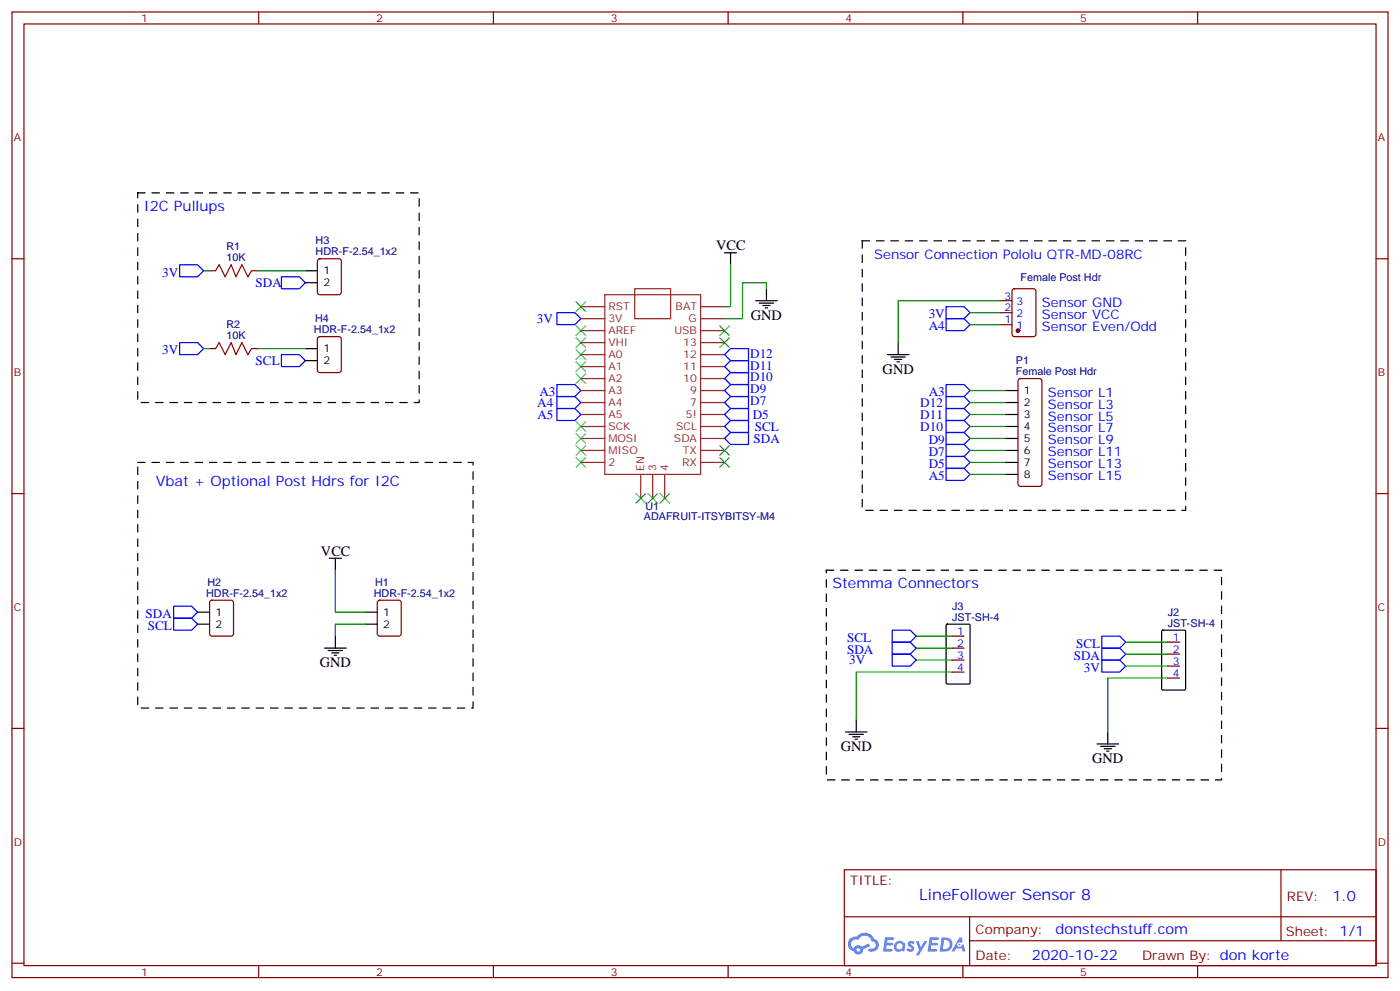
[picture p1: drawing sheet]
<svg xmlns="http://www.w3.org/2000/svg" width="412mm" height="292mm" viewBox="0 0 412 292" stroke-linecap="round" stroke-linejoin="round" font-family="sans-serif">
<g fill="none" stroke="#870000" stroke-width=".35">
<path d="M3.5 3.5h405.4v284.4h-405.4zM7.1 7.1h398.2v277.2h-398.2zM76.2 3.5v3.6M145.3 3.5v3.6M214.5 3.5v3.6M283.6 3.5v3.6M352.8 3.5v3.6M3.5 76.2h3.6M405.3 76.2h3.6M3.5 145.3h3.6M405.3 145.3h3.6M3.5 214.5h3.6"/>
<path d="M405.3 214.5h3.6M248.7 256.1h156.6v28.2h-156.6zM377.3 256.1v20.9M248.7 270h156.5M285.6 277h119.6M285.6 270v14.1M3.5 283.6h3.6M76.2 284.3v3.6M145.3 284.3v3.6M214.5 284.3v3.6M283.6 284.3v3.6M352.8 284.3v3.6"/>
<path d="M405.3 283.6h3.6"/>
</g>
<g fill="#5487ff">
<path d="M267.7 277.3a1.22 1.22 0 0 1 1.7 .3l-.4 .5a.47 .47 0 0 0-.3-.4 .47 .47 0 0 0-.5 .2l.1 .3a1.14 1.14 0 0 1 .8 1.7 1.14 1.14 0 0 1-1.9 0l-.2-.2 .5-.5 .7 .4a.29 .29 0 0 0 .3-.3 .29 .29 0 0 0-.2-.3 1.04 1.04 0 0 1-.6-1.7z"/>
<path d="M260.7 276h2.4l.3 .2-.2 .5-1.8 .1-.1 .8h1.5l.3 .4-.3 .4h-1.6l-.2 1.1h1.7l.2 .3-.2 .3-2.6 .1z"/>
<path d="M273.8 276h2.4l.3 .2-.1 .5-1.8 .1-.2 .8h1.6l.3 .4-.4 .4h-1.6l-.1 1.1h1.7l.2 .3-.2 .3-2.6 .1z"/>
<path d="M282.6 276.1h.7l.3 1.2-.6 .3a.69 .69 0 0 0-1 .3 .69 .69 0 0 0 .4 1 .69 .69 0 0 0 .9-.7l.5-.2 .6 2.2h-.8l-.2-.9h-1.8l-.5 .9h-.8z"/>
<path d="M269.8 277.1h.8l.6 1.8 1.1-1.8h.9l-2.6 4.2h-.8l.9-1.5z"/>
<path d="M277.4 276.1l-.6 4.1h1.3a2.11 2.11 0 0 0 2.5-2.1 2.11 2.11 0 0 0-2.5-2zM278.1 276.8a1.39 1.39 0 0 1 1.7 1.4 1.39 1.39 0 0 1-1.8 1.3h-.3z"/>
<path d="M263.7 277.7a1.54 1.54 0 0 0-.1 2.1 1.54 1.54 0 0 0 2.2 .2l.6 .2 .3-2.3-.2-.2-.4-.1a1.49 1.49 0 0 0-2.4 .1zM264 278.7a.94 .94 0 0 1 1.8 0 .94 .94 0 0 1-1.8 0z"/>
<path d="M250.4 276.4a2.18 2.18 0 0 0 1.1 3.7 1.44 1.44 0 0 0 1.6 1 1.44 1.44 0 0 0 1.2-1.5l2-1-.5-.8-1.9 1a1.47 1.47 0 0 0-2.4 .4 1.39 1.39 0 0 1-.7-1.9 1.39 1.39 0 0 1 2-.5 2.12 2.12 0 0 1 2.2-1.3 2.12 2.12 0 0 1 1.9 1.7 1.14 1.14 0 0 1 1.1 1.4 1.14 1.14 0 0 1-1.7 .8 .43 .43 0 0 0-.5 .3 .43 .43 0 0 0 .4 .5 1.98 1.98 0 0 0 2.5-1.2 1.98 1.98 0 0 0-1.2-2.5 3.1 3.1 0 0 0-5.3-.7l-.9 .1zM252.3 279.7a.55 .55 0 0 1 1.1 0 .55 .55 0 0 1-1.1 0z"/>
<circle cx="282.6" cy="278.1" r=".26"/>
</g>
<g fill="none" stroke="#8c2424" stroke-width=".35">
<path d="M171.1 90.3h7.1M171.1 93.8h7.1M171.1 97.4h7.1M178.2 86.8h28.2v52.9h-28.2zM187 85h10.6v8.8h-10.6zM206.4 90.3h7M206.4 93.8h7M206.4 97.4h7M171.1 100.9h7.1M171.1 104.4h7.1M171.1 107.9h7.1M171.1 111.5h7.1"/>
<path d="M171.1 115h7.1M171.1 118.5h7.1M206.4 100.9h7M206.4 104.4h7M206.4 107.9h7M206.4 111.5h7M206.4 115h7M206.4 118.5h7M171.1 122.1h7.1M171.1 125.6h7.1M171.1 129.1h7.1M171.1 132.6h7.1"/>
<path d="M171.1 136.2h7.1M188.7 139.7v7.1M192.3 139.7v7.1M195.8 139.7v7.1M206.4 122.1h7M206.4 125.6h7M206.4 129.1h7M206.4 132.6h7M206.4 136.2h7"/>
</g>
<g fill="none" stroke="#3c3" stroke-width=".35">
<path d="M169.7 88.9l2.8 2.8M169.7 96l2.8 2.8M169.7 99.5l2.8 2.8M172.5 88.9l-2.8 2.8M172.5 96l-2.8 2.8M172.5 99.5l-2.8 2.8M212 96l2.8 2.8M212 99.5l2.8 2.8M214.8 96l-2.8 2.8M214.8 99.5l-2.8 2.8M169.7 103l2.8 2.8M169.7 106.5l2.8 2.9"/>
<path d="M169.7 110.1l2.8 2.8M172.5 103l-2.8 2.8M172.5 106.5l-2.8 2.9M172.5 110.1l-2.8 2.8M169.7 127.7l2.8 2.8M169.7 124.2l2.8 2.8M169.7 131.2l2.8 2.9M169.7 134.8l2.8 2.8M172.5 124.2l-2.8 2.8M172.5 127.7l-2.8 2.8M172.5 131.2l-2.8 2.9M172.5 134.8l-2.8 2.8"/>
<path d="M212 134.8l2.8 2.8M212 131.2l2.8 2.9M214.8 134.8l-2.8 2.8M214.8 131.2l-2.8 2.9M187.3 145.3l2.8 2.9M190.1 145.3l-2.8 2.9M190.9 145.3l2.8 2.9M193.7 145.3l-2.8 2.9M194.4 145.3l2.8 2.9M197.2 145.3l-2.8 2.9"/>
</g>
<g fill="none" stroke="#870000" stroke-width=".35">
<path d="M61.7 79.7h1.8M74.1 79.7h1.7M93.7 76.4l.5-.2h5.6l.7 .4v9.5l-.4 .6-5.9 .1-.7-.5v-9.4zM93.7 99.3l.5-.2h5.6l.7 .5v9.4l-.4 .7h-5.9l-.7-.4v-9.5zM294.6 95.6h3.5M294.6 92.1h3.5M294.6 88.5h3.5M298.3 85.2l.5-.2h5.6l.7 .5 .1 12.9-.5 .7h-5.9l-.6-.4-.1-13zM61.7 102.7h1.8M74.1 102.7h1.7M300.1 111.7l.5-.2h5.6l.5 .2 .2 .5v30.3l-.2 .5-.5 .2h-5.6l-.5-.2-.2-.5v-30.3zM62 176.9l.4-.2h5.7l.6 .5 .1 9.4-.5 .7h-5.9l-.6-.4-.1-9.5z"/>
<path d="M111.4 176.9l.4-.2h5.7l.6 .5 .1 9.4-.5 .7h-5.9l-.6-.4-.1-9.5zM280.5 187.3h3.5M280.5 190.9h3.5M280.5 194.4h3.5M280.5 197.9h3.5M344 189.1h3.5M344 192.6h3.5M344 196.1h3.5M344 199.7h3.5"/>
</g>
<g fill="none" stroke="#000" stroke-width=".35">
<path d="M90 79.7h3.5M213.4 74.4h3.6M215.2 74.4v3.6M90 83.3h3.5M222.6 88.5h6.4M223.7 89.3h4.2M224.7 90h2.1M225.4 90.7h.7M225.8 85v3.5M90 102.7h3.5M90 106.2h3.5M261.4 104.4h6.4"/>
<path d="M262.5 105.1h4.2M263.5 105.8h2.1M264.2 106.5h.7M264.6 100.9v3.5M296.3 115h3.6M296.3 118.5h3.6M296.3 122.1h3.6M296.3 125.6h3.6M296.3 129.1h3.6M296.3 132.6h3.6M296.3 136.2h3.6M296.3 139.7h3.6"/>
<path d="M97 164.4h3.5M98.8 164.4v3.5M58.2 180.3h3.5M58.2 183.8h3.5M95.6 190.9h6.4M96.7 191.6h4.2M97.7 192.3h2.1M98.4 193h.7M98.8 187.3v3.6M107.6 180.3h3.5M107.6 183.8h3.5M278.8 184l.2-.2h6.4l.3 .2 .1 17.1-.2 .3h-6.6l-.3-.2z"/>
<path d="M342.3 185.7l.2-.1h6.4l.3 .1v17.1l-.1 .4h-6.6l-.3-.2zM249.1 215.5h6.3M250.1 216.3h4.3M251.2 217h2.1M251.9 217.7h.7M252.2 212v3.5M323.1 219.1h6.4M324.2 219.8h4.2M326.3 215.5v3.6M325.3 220.5h2.1M326 221.2h.7"/>
</g>
<g fill="none" stroke="#00f" stroke-width=".35">
<path d="M52.9 78h5.3l1.8 1.7-1.8 1.8h-5.3zM82.9 81.5h5.3l1.8 1.8-1.8 1.7h-5.3zM164 92.1h5.3l1.8 1.7-1.8 1.8h-5.3zM278.7 93.8h5.3l1.8 1.8-1.8 1.8h-5.3zM278.7 90.3h5.3l1.8 1.8-1.8 1.7h-5.3zM52.9 100.9h5.3l1.8 1.8-1.8 1.7h-5.3zM82.9 104.4h5.3l1.8 1.8-1.8 1.7h-5.3zM164 116.8h5.3l1.8 1.7-1.8 1.8h-5.3zM164 113.2h5.3l1.8 1.8-1.8 1.8h-5.3zM213.4 118.5l1.8-1.7h5.3v3.5h-5.3zM213.4 115l1.8-1.8h5.3v3.6h-5.3zM213.4 111.5l1.8-1.8h5.3v3.5h-5.3z"/>
<path d="M213.4 107.9l1.8-1.7h5.3v3.5h-5.3zM213.4 104.4l1.8-1.7h5.3v3.5h-5.3zM278.7 116.8h5.3l1.8 1.7-1.8 1.8h-5.3zM278.7 113.2h5.3l1.8 1.8-1.8 1.8h-5.3zM164 120.3h5.3l1.8 1.8-1.8 1.7h-5.3zM213.4 125.6l1.8-1.8h5.3v3.6h-5.3zM213.4 129.1l1.8-1.7h5.3v3.5h-5.3zM213.4 122.1l1.8-1.8h5.3v3.5h-5.3zM278.7 137.9h5.3l1.8 1.8-1.8 1.8h-5.3zM278.7 134.4h5.3l1.8 1.8-1.8 1.7h-5.3zM278.7 130.9h5.3l1.8 1.7-1.8 1.8h-5.3zM278.7 127.4h5.3l1.8 1.7-1.8 1.8h-5.3z"/>
<path d="M278.7 123.8h5.3l1.8 1.8-1.8 1.8h-5.3zM278.7 120.3h5.3l1.8 1.8-1.8 1.7h-5.3zM51.2 178.5h5.2l1.8 1.8-1.8 1.7h-5.2zM51.2 182h5.2l1.8 1.8-1.8 1.8h-5.2zM262.8 185.6h5.3l1.8 1.7-1.8 1.8h-5.3zM262.8 189.1h5.3l1.8 1.8-1.8 1.7h-5.3zM262.8 192.6h5.3l1.8 1.8-1.8 1.7h-5.3zM324.6 187.3h5.2l1.8 1.8-1.8 1.8h-5.2zM324.6 190.9h5.2l1.8 1.7-1.8 1.8h-5.2zM324.6 194.4h5.2l1.8 1.7-1.8 1.8h-5.2z"/>
</g>
<g fill="none" stroke="#008700" stroke-width=".35">
<path d="M60 79.7h1.7M75.8 79.7h14.2M215.2 78v12.3h-1.8M225.8 85v-1.7h-7.1v10.5h-5.3M285.8 92.1h8.8M285.8 95.6h8.8M294.6 88.5h-30v12.4M60 102.7h1.7M75.8 102.7h14.2M285.8 115h10.5M285.8 118.5h10.5M285.8 122.1h10.5"/>
<path d="M285.8 125.6h10.5M285.8 129.1h10.5M285.8 132.6h10.5M285.8 136.2h10.5M285.8 139.7h10.5M98.8 167.9v12.4h8.8M107.6 183.8h-8.8v3.5M269.9 187.3h10.6M269.9 190.9h10.6M269.9 194.4h10.6M280.5 197.9h-28.3v14.1M331.6 189.1h12.4"/>
<path d="M331.6 192.6h12.4M331.6 196.1h12.4M344 199.7h-17.7v15.8"/>
</g>
<path d="M63.5 79.7l1.1-1.7 1.7 3.5 1.8-3.5 1.4 3.5 1.8-3.5 1.7 3.5 1.1-1.8M63.5 102.7l1.1-1.8 1.7 3.5 1.8-3.5 1.4 3.5 1.8-3.5 1.7 3.5 1.1-1.7" fill="none" stroke="#a10000" stroke-width=".35"/>
<path d="M40.6 56.8h82.9v61.7h-82.9zM254 70.9h95.2v79.4h-95.2zM40.6 136.2h98.7v72.3h-98.7zM243.4 167.9h116.4v61.8h-116.4z" fill="none" stroke="#000" stroke-width=".35" stroke-dasharray="2.1 2.1"/>
<circle cx="299.9" cy="97.4" r=".53" fill="#870000" stroke="#870000" stroke-width=".35"/>
<text font-size="4.6" fill="#00f" x="270.8" y="265.1">LineFollower Sensor 8</text>
<g font-size="4.2" fill="#00f">
<text x="42.3" y="62.1">I2C Pullups</text>
<text x="45.9" y="143.2">Vbat + Optional Post Hdrs for I2C</text>
<text x="245.2" y="173.2">Stemma Connectors</text>
<text x="392.5" y="265.4">1.0</text>
<text x="310.9" y="274.9">donstechstuff.com</text>
<text x="304" y="282.7">2020-10-22</text>
</g>
<g font-size="4.2">
<text x="211" y="73.7">VCC</text>
<text x="221.2" y="94.2">GND</text>
<text x="260" y="110.1">GND</text>
<text x="94.5" y="163.7">VCC</text>
<text x="94.2" y="196.5">GND</text>
<text x="247.6" y="221.2">GND</text>
<text x="321.7" y="224.7">GND</text>
</g>
<g font-size="3.9" fill="#00f">
<text x="257.5" y="76.2">Sensor Connection Pololu QTR-MD-08RC</text>
<text x="47.8" y="81.4">3V</text>
<text x="75.3" y="84.5">SDA</text>
<text x="158.2" y="95.1">3V</text>
<text x="273.6" y="93.8">3V</text>
<text x="306.9" y="90.3">Sensor GND</text>
<text x="306.9" y="93.8">Sensor VCC</text>
<text x="273.6" y="97.3">A4</text>
<text x="306.9" y="97.4">Sensor Even/Odd</text>
<text x="47.8" y="104.4">3V</text>
<text x="75.3" y="107.5">SCL</text>
<text x="221" y="105.3">D12</text>
<text x="221" y="112.3">D10</text>
<text x="221" y="108.8">D11</text>
<text x="158.3" y="119.8">A4</text>
<text x="158.9" y="116.7">A3</text>
<text x="221" y="119.4">D7</text>
<text x="221" y="115.9">D9</text>
<text x="271.1" y="119.8">D12</text>
<text x="273.6" y="116.7">A3</text>
<text x="308.7" y="116.8">Sensor L1</text>
<text x="158.3" y="123.3">A5</text>
<text x="221.7" y="123.3">D5</text>
<text x="271.1" y="123.3">D11</text>
<text x="308.7" y="120.3">Sensor L3</text>
<text x="308.7" y="123.8">Sensor L5</text>
<text x="222" y="130.4">SDA</text>
<text x="222.3" y="126.8">SCL</text>
<text x="271.1" y="126.9">D10</text>
<text x="273.6" y="130.8">D9</text>
<text x="308.7" y="127.4">Sensor L7</text>
<text x="308.7" y="130.9">Sensor L9</text>
<text x="273.6" y="137.9">D5</text>
<text x="273.6" y="134.3">D7</text>
<text x="308.7" y="134.4">Sensor L11</text>
<text x="308.7" y="137.9">Sensor L13</text>
<text x="273.6" y="141.4">A5</text>
<text x="308.7" y="141.5">Sensor L15</text>
<text x="42.9" y="182">SDA</text>
<text x="43.6" y="185.6">SCL</text>
<text x="249.5" y="189.1">SCL</text>
<text x="317" y="190.9">SCL</text>
<text x="249.5" y="192.6">SDA</text>
<text x="250.2" y="195.6">3V</text>
<text x="316.3" y="194.4">SDA</text>
<text x="319.3" y="197.9">3V</text>
</g>
<g font-size="3.9" fill="#800">
<text x="250.5" y="260.7">TITLE:</text>
<text x="379.1" y="265.4">REV:</text>
<text x="287.4" y="274.9">Company:</text>
<text x="378.7" y="275.5">Sheet: 1/1</text>
<text x="287.4" y="282.6">Date:</text>
<text x="336.4" y="282.7">Drawn By: don korte</text>
</g>
<g font-size="3.2" fill="#800">
<text x="41.6" y="6.5">1</text>
<text x="110.8" y="6.5">2</text>
<text x="179.9" y="6.5">3</text>
<text x="249.1" y="6.5">4</text>
<text x="318.2" y="6.5">5</text>
<text x="4.1" y="41.6">A</text>
<text x="405.9" y="41.6">A</text>
<text x="4.1" y="110.8">B</text>
<text x="405.9" y="110.8">B</text>
<text x="4.1" y="179.9">C</text>
<text x="405.9" y="179.9">C</text>
<text x="4.1" y="249.1">D</text>
<text x="405.9" y="249.1">D</text>
<text x="41.6" y="287.3">1</text>
<text x="110.8" y="287.3">2</text>
<text x="179.9" y="287.3">3</text>
<text x="249.1" y="287.3">4</text>
<text x="318.2" y="287.3">5</text>
</g>
<g font-size="3.2" fill="#000080">
<text x="93" y="71.9">H3</text>
<text x="66.7" y="76.9">10K</text>
<text x="66.7" y="73.7">R1</text>
<text x="93" y="75.1">HDR-F-2.54_1x2</text>
<text x="300.6" y="82.6">Female Post Hdr</text>
<text x="92.8" y="94.9">H4</text>
<text x="66.7" y="99.8">10K</text>
<text x="66.7" y="96.6">R2</text>
<text x="92.5" y="98.1">HDR-F-2.54_1x2</text>
<text x="299.3" y="107.2">P1</text>
<text x="299.3" y="110.4">Female Post Hdr</text>
<text x="189.7" y="153.2">ADAFRUIT-ITSYBITSY-M4</text>
<text x="190.1" y="150.3">U1</text>
<text x="61.1" y="172.5">H2</text>
<text x="110.5" y="172.5">H1</text>
<text x="60.7" y="175.7">HDR-F-2.54_1x2</text>
<text x="110.1" y="175.7">HDR-F-2.54_1x2</text>
<text x="280.5" y="179.6">J3</text>
<text x="280.5" y="182.7">JST-SH-4</text>
<text x="344" y="184.5">JST-SH-4</text>
<text x="344" y="181.3">J2</text>
</g>
<g font-size="3.2">
<text x="95.2" y="80.8">1</text>
<text x="95.2" y="84.3">2</text>
<text x="95.2" y="103.7">1</text>
<text x="95.2" y="107.2">2</text>
<text x="301.6" y="116.1">1</text>
<text x="301.6" y="119.6">2</text>
<text x="301.6" y="123.1">3</text>
<text x="301.6" y="126.6">4</text>
<text x="301.6" y="130.2">5</text>
<text x="301.6" y="133.7">6</text>
<text x="301.6" y="137.2">7</text>
<text x="301.6" y="140.8">8</text>
<text x="63.5" y="181.3">1</text>
<text x="63.5" y="184.9">2</text>
<text x="112.9" y="181.3">1</text>
<text x="112.9" y="184.9">2</text>
</g>
<g font-size="3.2" fill="#00f">
<text x="295.9" y="88.2">3</text>
<text x="299.4" y="90">3</text>
<text x="295.9" y="95.2">1</text>
<text x="295.9" y="91.7">2</text>
<text x="299.4" y="93.5">2</text>
<text x="299.4" y="97">1</text>
<text x="282" y="187">1</text>
<text x="282" y="190.5">2</text>
<text x="345.5" y="188.7">1</text>
<text x="282" y="194">3</text>
<text x="282" y="197.6">4</text>
<text x="345.5" y="192.3">2</text>
<text x="345.5" y="195.8">3</text>
<text x="345.5" y="199.3">4</text>
</g>
<g font-size="3.2" fill="#8d2323">
<text x="179.2" y="94.9">3V</text>
<text x="179.2" y="91.4">RST</text>
<text x="199" y="91.4">BAT</text>
<text x="202.9" y="94.9">G</text>
<text x="179.2" y="102">VHI</text>
<text x="179.2" y="98.4">AREF</text>
<text x="198.7" y="98.4">USB</text>
<text x="201.3" y="102">13</text>
<text x="179.2" y="105.5">A0</text>
<text x="201.3" y="105.5">12</text>
<text x="179.2" y="112.5">A2</text>
<text x="179.2" y="109">A1</text>
<text x="201.3" y="109">11</text>
<text x="201.3" y="112.5">10</text>
<text x="179.2" y="119.6">A4</text>
<text x="179.2" y="116.1">A3</text>
<text x="203.3" y="116.1">9</text>
<text x="203.3" y="119.6">7</text>
<text x="179.2" y="123.1">A5</text>
<text x="202.1" y="123.1">5!</text>
<text x="179.2" y="130.2">MOSI</text>
<text x="179.2" y="126.6">SCK</text>
<text x="198.5" y="130.2">SDA</text>
<text x="199.2" y="126.6">SCL</text>
<text x="179.2" y="137.2">2</text>
<text x="179.2" y="133.7">MISO</text>
<text x="200.9" y="137.2">RX</text>
<text x="201.2" y="133.7">TX</text>
<text x="189.8" y="138.6" transform="rotate(-90 189.8 138.6)">EN</text>
<text x="193.3" y="138.6" transform="rotate(-90 193.3 138.6)">3</text>
<text x="196.8" y="138.6" transform="rotate(-90 196.8 138.6)">4</text>
</g>
</svg>
